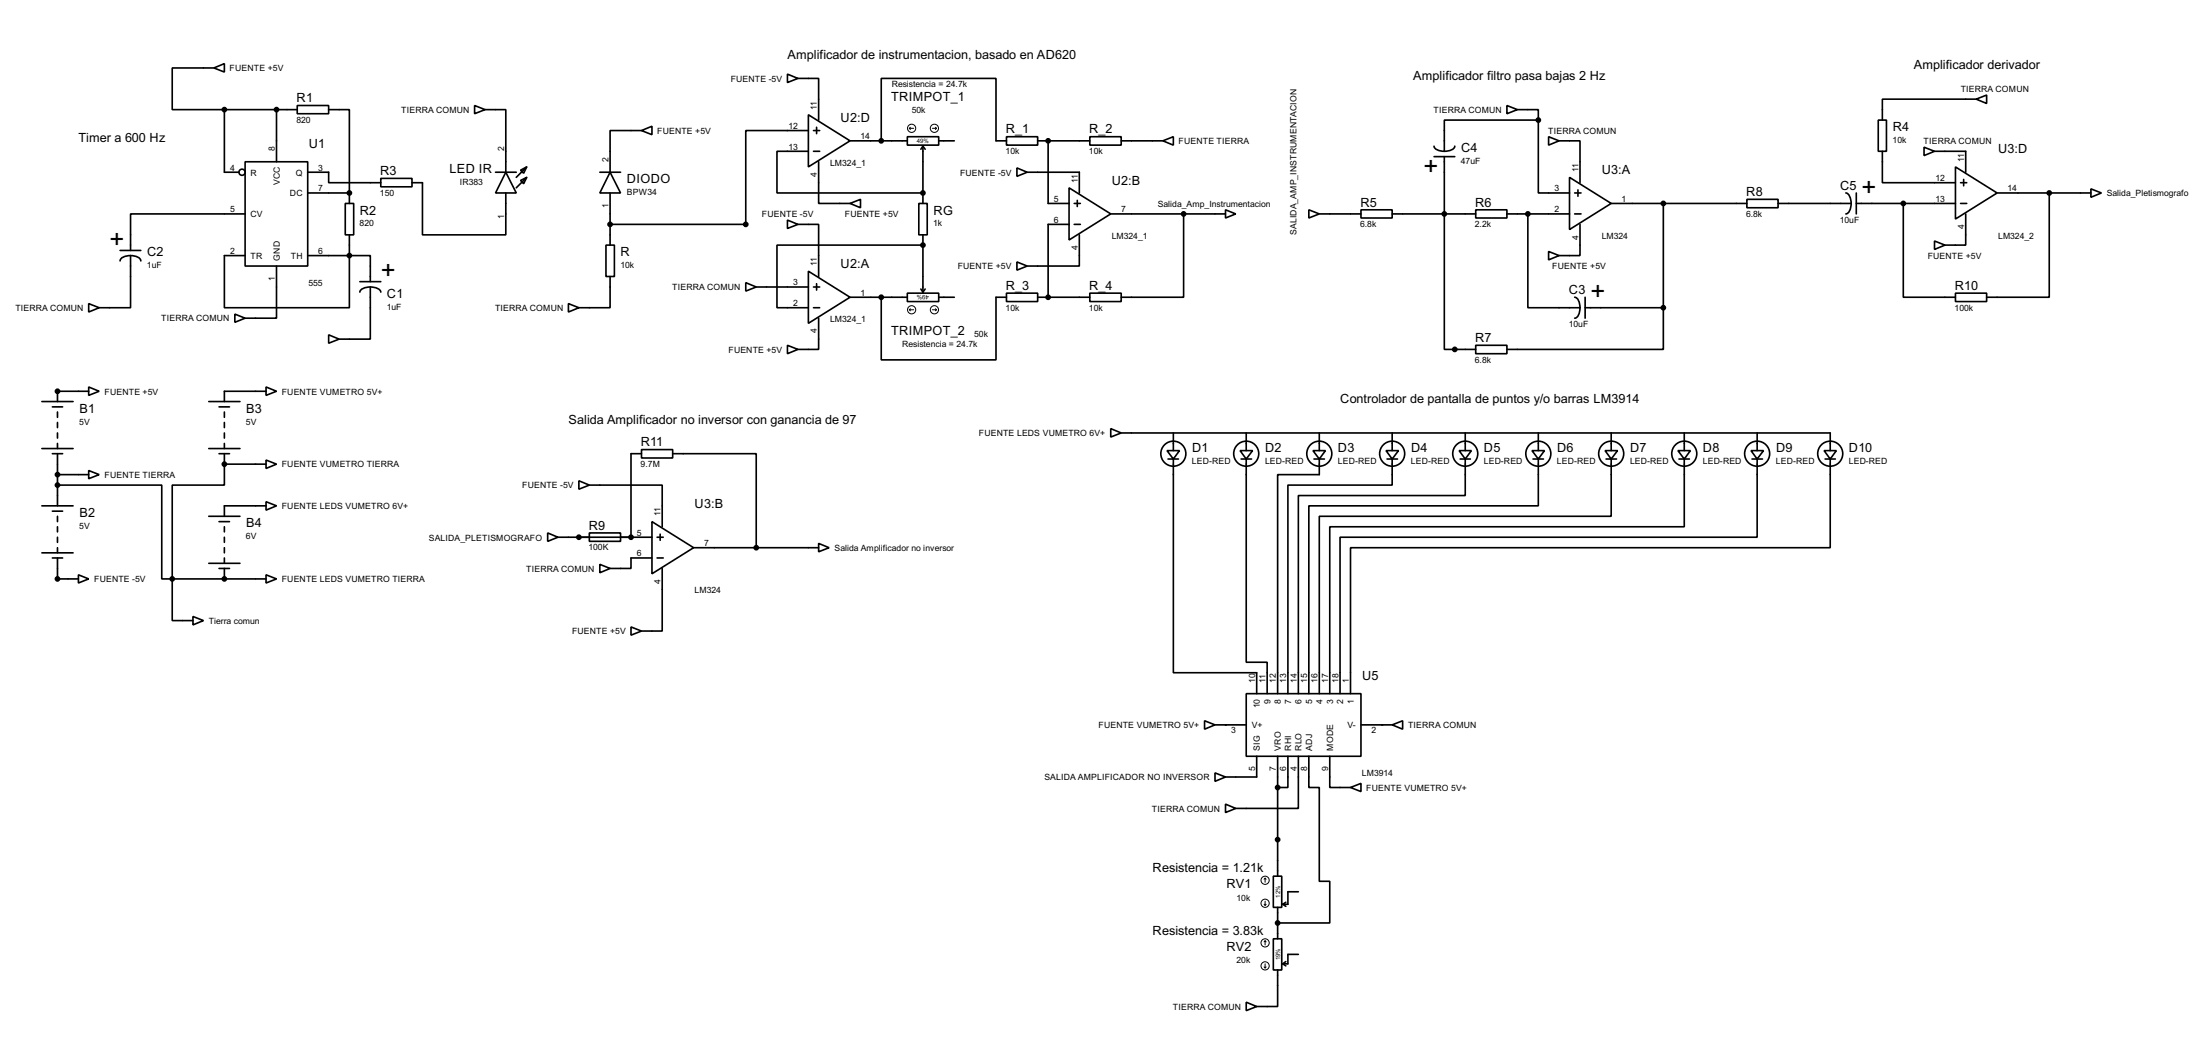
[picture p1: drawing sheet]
<svg xmlns="http://www.w3.org/2000/svg" width="536mm" height="256mm" viewBox="0 0 536 256" stroke-linecap="round" stroke-linejoin="round" font-family="sans-serif">
<g fill="none" stroke="#000" stroke-width=".4">
<path d="M52.1 16.6l2.6-1.1v2.1zM52.1 16.6h-10.1v10.1h12.7M191.8 18.1l2.6 1-2.6 1zM194.4 19.1h5v10.2M54.7 26.7h17.7M54.7 26.7v15.3h3.5M59.7 39.4h15.3v25.4h-15.3zM67.4 26.7v12.7M72.4 25.7h7.7v2h-7.7zM80.1 26.7h5v20.3M115.6 25.7l2.6 1-2.6 1zM118.2 26.7h5v15.3"/>
<path d="M156.3 31.8l2.5-1v2zM156.3 31.8h-7.7v10.2M196.9 28l10.2 6.3-10.2 6.4zM196.9 31.8h-15.2v22.9h-33.1M196.9 36.9h-7.6v10.1h35.5M198.2 36.9h1.5M198.2 31.8h1.5M198.9 31v1.6M199.4 39.4v10.2h7.7M207.1 34.3h13.9M214.7 34.3v-15.2h27.9v15.2h2.6M221 33.3h7.7v2.1h-7.7z"/>
<path d="M224.8 35.6v14M224.8 35.6l-.5 .8M224.8 35.6l.6 .8M228.7 34.3h3.8M245.2 33.3h7.6v2.1h-7.6zM252.8 34.3h12.7M255.3 34.3v15.3h5.1M265.5 33.3h7.6v2.1h-7.6zM273.1 34.3h10.2M283.3 34.3l2.5-1v2.1zM349.3 35.6a2.27 2.27 0 0 0 2.5 1.3M349.3 38.2h5.1"/>
<path d="M351.8 38.2v46.9h7.7M354.4 35.6a2.31 2.31 0 0 1-2.6 1.3M367.1 25.7l2.5 1-2.5 1zM369.6 26.7h5.1v2.6M374.7 29.3v17.7h7.6M374.7 29.3h-22.9v7.6M377.2 33.3l2.6 1-2.6 1.1zM379.8 34.3h5.1v10.2M457.5 29.3h2v7.6h-2zM458.5 36.9v7.6h17.8M468.7 35.9l2.5 1-2.5 1zM471.2 36.9h7.6v5.1"/>
<path d="M481.4 24.2l2.5-1v2zM481.4 24.2h-22.9v5.1M59.7 52.1h-27.9v8.9M75 42h5.1v2.5h12.7M75 47h10.1M84.1 49.6h2.1v7.6h-2.1zM85.1 47v2.6M85.1 57.2v5.1M92.8 43.5h7.6v2h-7.6zM100.4 44.5h2.5v12.7h20.3v-10.2M120.7 42h5.1M123.2 42l2.6 5h-5.1z"/>
<path d="M126.8 41.5l1.5-.8-.7 1.5zM126.8 44l1.5-.8-.7 1.6zM128.3 40.7l-2.5 2.5M128.3 43.2l-2.5 2.6M146.1 42h5.1M147.6 59.7h2.1v7.7h-2.1zM148.6 42l2.6 5h-5.1zM148.6 47v12.7M191.8 53.6l2.6 1.1-2.6 1zM194.4 54.7h5v12.7M207.1 49.6l2.5-1v2zM223.8 49.6h2.1v7.6h-2.1z"/>
<path d="M224.8 59.7h-35.5v15.3h7.6M224.8 57.2v14M247.7 40.9l2.5 1.1-2.5 1zM250.2 42h12.7v5M260.4 45.8l10.2 6.3-10.2 6.4zM260.4 54.7h-5.1v17.7M261.7 54.7h1.5M261.7 49.6h1.5M262.4 48.8v1.5M262.9 57.2v7.6h-12.7M270.6 52.1h27.9M288.3 52.1v20.3h-15.2"/>
<path d="M298.5 51.1l2.5 1-2.5 1zM318.8 51.1l2.6 1-2.6 1zM321.4 52.1h10.1M331.5 51.1h7.6v2h-7.6zM339.1 52.1h20.4M359.5 51.1h7.6v2h-7.6zM367.1 52.1h15.2M372.2 52.1v22.9h12.7M382.3 43.2l10.2 6.4-10.2 6.3zM383.6 47h1.5M383.6 52.1h1.5M384.4 46.3v1.5"/>
<path d="M384.9 54.7v7.6h-5.1M392.5 49.6h33M405.2 49.6v25.4M425.5 48.6h7.6v2h-7.6zM433.1 49.6h17.8M449.6 47a2.37 2.37 0 0 1 1.3 2.6M450.9 49.6v.6a2.06 2.06 0 0 1-1.3 1.9M452.2 49.6h24.1M452.2 47v5.1M463.6 49.6v22.8h12.7M471.2 58.7l2.6 1-2.6 1.1zM476.3 40.7l10.2 6.3-10.2 6.4z"/>
<path d="M477.6 49.6h1.5M477.6 44.5h1.5M478.3 43.7v1.6M478.8 52.1v7.6h-5M486.5 47h22.8M499.2 47v25.4h-15.3M509.3 46l2.6 1-2.6 1.1zM21.6 74l2.6 1-2.6 1zM29.3 61h5M31.8 62.3v12.7h-7.6M31.8 62.3h.6a1.98 1.98 0 0 1 1.9 1.3M31.8 62.3h-.6a2 2 0 0 0-1.9 1.3"/>
<path d="M57.2 76.5l2.5 1-2.5 1zM59.7 62.3h-5v12.7h30.4v-12.7M67.4 64.8v12.7h-7.7M75 62.3h10.1M85.1 62.3h5.1v6.3M87.7 68.6h5.1M90.2 69.9v12.7h-7.6M90.2 69.9h.6a2.08 2.08 0 0 1 2 1.3M90.2 69.9h-.6a2.08 2.08 0 0 0-1.9 1.3M138.5 74l2.5 1-2.5 1zM148.6 67.4v7.6h-7.6M181.7 68.9l2.5 1-2.5 1z"/>
<path d="M184.2 69.9h12.7M196.9 66.1l10.2 6.3-10.2 6.4zM198.2 75h1.5M198.2 69.9h1.5M198.9 69.1v1.6M199.4 77.5v7.6h-5M207.1 72.4h13.9M214.7 72.4v15.3h27.9v-15.3h2.6M221 71.4h7.7v2.1h-7.7zM224.3 70.4l.5 .8M225.4 70.4l-.6 .8M228.7 72.4h3.8"/>
<path d="M245.2 71.4h7.6v2.1h-7.6zM247.7 63.8l2.5 1-2.5 1zM252.8 72.4h12.7M265.5 71.4h7.6v2.1h-7.6zM377.2 61.3l2.6 1-2.6 1zM383.6 72.4a2.31 2.31 0 0 1 1.3 2.6M384.9 75l-.1 .6a2 2 0 0 1-1.2 1.9M386.1 75h19.1M386.1 72.4v5.1M405.2 75v10.1h-38.1M476.3 71.4h7.6v2.1h-7.6zM10.2 97.8h7.6"/>
<path d="M12.8 99.1h2.5M21.6 94.3l2.6 1-2.6 1zM21.6 95.3h-7.6v2.5M50.9 97.8h7.6M53.4 99.1h2.5M64.8 94.3l2.6 1-2.6 1zM64.8 95.3h-10.1v2.5M80.1 81.6l2.5 1-2.5 1zM191.8 84.1l2.6 1-2.6 1.1zM359.5 84.1h7.6v2.1h-7.6zM10.2 109.3h7.6M12.8 110.5h2.5"/>
<path d="M14 118.2h25.4v22.8h2.6M14 100.4v1.3M14 102.9v1.3M14 105.5v1.2M14 108v1.3M14 110.5v12.7M14 115.6h7.6M21.6 114.6l2.6 1-2.6 1zM50.9 109.3h7.6M53.4 110.5h2.5M54.7 113.1v5.1h-12.7v22.8M54.7 100.4v1.3"/>
<path d="M54.7 102.9v1.3M54.7 105.5v1.2M54.7 108v1.3M54.7 110.5v2.6M54.7 113.1h10.1M64.8 112.1l2.6 1-2.6 1zM141 117.1l2.6 1.1-2.6 1zM143.6 118.2h17.7v10.1M156.3 109.5h7.6v2.1h-7.6zM156.3 110.5h-2.6v20.4M163.9 110.5h20.3v22.9M270.6 104.4l2.5 1.1-2.5 1z"/>
<path d="M273.1 105.5h172.7v4.3M284.3 109.8h3l-1.5 2zM284.5 111.8h2.6M285.8 111.8v52.1h20.3v5.1M285.8 105.5v4.3M302.1 109.8h3l-1.5 2zM302.3 111.8h2.6M303.6 111.8v49.5h5.1v7.7M303.6 105.5v4.3M319.8 109.8h3.1l-1.5 2zM320.1 111.8h2.5M321.4 111.8v3.8h-10.2v53.4"/>
<path d="M321.4 105.5v4.3M337.6 109.8h3.1l-1.6 2zM337.9 111.8h2.5M339.1 111.8v6.4h-25.4v50.8M339.1 105.5v4.3M355.4 109.8h3l-1.5 2zM355.7 111.8h2.5M356.9 111.8v8.9h-40.6v48.3M356.9 105.5v4.3M373.2 109.8h3l-1.5 2zM373.4 111.8h2.6M374.7 111.8v11.4h-55.9v45.8"/>
<path d="M374.7 105.5v4.3M391 109.8h3l-1.5 2zM391.2 111.8h2.6M392.5 111.8v14h-71.1v43.2M392.5 105.5v4.3M408.7 109.8h3.1l-1.5 2zM409 111.8h2.5M410.3 111.8v16.5h-86.4v40.7M410.3 105.5v4.3M426.5 109.8h3.1l-1.6 2zM426.8 111.8h2.5M428 111.8v19.1h-101.6v38.1"/>
<path d="M428 105.5v4.3M444.3 109.8h3l-1.5 2zM444.6 111.8h2.5M445.8 111.8v21.6h-116.8v35.6M10.2 123.2h7.6M10.2 134.7h7.6M12.8 124.5h2.5M12.8 135.9h2.5M14 125.8v1.3M14 128.3v1.3M14 130.9v1.2M14 133.4v1.3"/>
<path d="M14 135.9v5.1h5.1M50.9 125.8h7.6M50.9 137.2h7.6M53.4 127.1h2.5M53.4 138.5h2.5M54.7 128.3v1.3M54.7 130.9v1.2M54.7 133.4v1.3M54.7 135.9v1.3M54.7 138.5v2.5M64.8 122.2l2.6 1-2.6 1.1zM64.8 123.2h-10.1v2.6"/>
<path d="M133.4 129.8l2.5 1.1-2.5 1zM135.9 130.9h22.9M143.6 129.8h7.6v2.1h-7.6zM146.1 137.5l2.5 1-2.5 1zM158.8 127.1l10.2 6.3-10.2 6.4zM158.8 135.9h-5.1v2.6h-5.1M160.1 130.9h1.5M160.1 135.9h1.5M160.8 130.1v1.5M161.3 138.5v15.2h-5M169 133.4h30.4M199.4 132.4l2.6 1-2.6 1z"/>
<path d="M19.1 140l2.5 1-2.5 1zM42 141v10.2h5M42 141h22.8M47 150.2l2.6 1-2.6 1zM64.8 140l2.6 1-2.6 1zM153.7 152.7l2.6 1-2.6 1zM293.4 175.6l2.6 1-2.6 1zM296 176.6h7.6M303.6 169h27.9v15.2h-27.9zM331.5 176.6h7.6M339.1 176.6l2.6-1v2zM296 188.3l2.5 1-2.5 1z"/>
<path d="M298.5 195.9l2.5 1-2.5 1zM306.1 184.2v5.1h-7.6M311.2 184.2v29.2M313.7 184.2v7.6h-2.5M316.3 184.2v12.7h-15.3M318.8 184.2v7.6h2.6v22.9h2.5v10.1h-12.7M323.9 184.2v7.6h5.1M329 191.8l2.5-1v2zM310.2 213.4h2v7.6h-2zM313.2 219.8l-.7 .5M316.3 217.2h-2.6v3.1h-1.2M310.2 228.7h2v7.6h-2z"/>
<path d="M311.2 236.3v8.9h-5.1M311.2 221v7.7M312.5 220.3l.7 .5M312.5 234.8l.7 .5M313.2 234.2l-.7 .6M316.3 232.5h-2.6v2.3h-1.2M303.6 244.1l2.5 1.1-2.5 1z"/>
<circle cx="58.9" cy="42" r=".75"/>
<circle cx="285.8" cy="110.5" r="3.1"/>
<circle cx="303.5" cy="110.5" r="3.1"/>
<circle cx="321.3" cy="110.5" r="3.1"/>
<circle cx="339.1" cy="110.5" r="3.1"/>
<circle cx="356.9" cy="110.5" r="3.1"/>
<circle cx="374.7" cy="110.5" r="3.1"/>
<circle cx="392.4" cy="110.5" r="3.1"/>
<circle cx="410.2" cy="110.5" r="3.1"/>
<circle cx="428" cy="110.5" r="3.1"/>
<circle cx="445.8" cy="110.5" r="3.1"/>
</g>
<g fill="#000">
<circle cx="255.3" cy="34.3" r=".2"/>
<circle cx="85.1" cy="47" r=".2"/>
<circle cx="224.8" cy="47" r=".2"/>
<circle cx="224.8" cy="59.7" r=".2"/>
<circle cx="255.3" cy="72.4" r=".2"/>
<circle cx="14" cy="95.3" r=".2"/>
<circle cx="54.7" cy="113.1" r=".2"/>
<circle cx="141" cy="130.9" r=".2"/>
<circle cx="153.7" cy="130.9" r=".2"/>
<circle cx="54.7" cy="141" r=".2"/>
<circle cx="298.5" cy="176.6" r=".2"/>
<circle cx="336.6" cy="176.6" r=".2"/>
<circle cx="311.2" cy="224.8" r=".2"/>
</g>
<g fill="#000" stroke="#000" stroke-width=".4">
<circle cx="54.6" cy="26.7" r=".5"/>
<circle cx="67.3" cy="26.7" r=".5"/>
<circle cx="214.6" cy="34.3" r=".5"/>
<circle cx="255.3" cy="34.3" r=".5"/>
<circle cx="374.7" cy="29.3" r=".5"/>
<circle cx="85.1" cy="47" r=".5"/>
<circle cx="148.6" cy="54.7" r=".5"/>
<circle cx="181.6" cy="54.7" r=".5"/>
<circle cx="224.8" cy="47" r=".5"/>
<circle cx="224.8" cy="59.7" r=".5"/>
<circle cx="288.3" cy="52.1" r=".5"/>
<circle cx="351.8" cy="52.1" r=".5"/>
<circle cx="372.1" cy="52.1" r=".5"/>
<circle cx="405.1" cy="49.6" r=".5"/>
<circle cx="463.6" cy="49.6" r=".5"/>
<circle cx="499.1" cy="47" r=".5"/>
<circle cx="85.1" cy="62.3" r=".5"/>
<circle cx="214.6" cy="72.4" r=".5"/>
<circle cx="255.3" cy="72.4" r=".5"/>
<circle cx="405.1" cy="75" r=".5"/>
<circle cx="14" cy="95.3" r=".5"/>
<circle cx="354.3" cy="85.1" r=".5"/>
<circle cx="14" cy="118.2" r=".5"/>
<circle cx="14" cy="115.6" r=".5"/>
<circle cx="54.6" cy="113.1" r=".5"/>
<circle cx="141" cy="130.9" r=".5"/>
<circle cx="153.7" cy="130.9" r=".5"/>
<circle cx="184.2" cy="133.4" r=".5"/>
<circle cx="14" cy="141" r=".5"/>
<circle cx="41.9" cy="141" r=".5"/>
<circle cx="54.6" cy="141" r=".5"/>
<circle cx="311.2" cy="191.8" r=".5"/>
<circle cx="311.2" cy="204.5" r=".5"/>
<circle cx="311.2" cy="224.8" r=".5"/>
</g>
<g fill="none" stroke="#000" stroke-width=".24">
<path d="M221.5 31.3h1.1M221.5 31.3l.3 .3M221.8 31l-.3 .3M227.1 31.3h1M227.9 31l.2 .3M228.1 31.3l-.2 .3M221.5 75.5l.3 .2M221.5 75.5h1.1M221.8 75.2l-.3 .3M227.1 75.5h1M227.9 75.2l.2 .3M228.1 75.5l-.2 .2"/>
<path d="M308.2 213.9l-.3 .3M308.2 213.9l.2 .3M308.2 213.9v1M308.2 219.5v1M307.9 220.3l.3 .2M307.9 235.5l.3 .3M308.2 229.2v1M308.2 234.8v1M308.2 229.2l-.3 .2M308.2 229.2l.2 .2M308.4 220.3l-.2 .2M308.4 235.5l-.2 .3"/>
<circle cx="222" cy="31.3" r="1"/>
<circle cx="227.6" cy="31.3" r="1"/>
<circle cx="222" cy="75.5" r="1"/>
<circle cx="227.6" cy="75.5" r="1"/>
<circle cx="308.1" cy="214.4" r="1"/>
<circle cx="308.1" cy="235.3" r="1"/>
<circle cx="308.1" cy="220" r="1"/>
<circle cx="308.1" cy="229.7" r="1"/>
</g>
<g font-size="7">
<text x="346.8" y="42.6">+</text>
<text x="453.4" y="47.6">+</text>
<text x="26.7" y="60.3">+</text>
<text x="92.8" y="68">+</text>
<text x="387.4" y="73">+</text>
</g>
<g font-size="3.5">
<text x="191.9" y="14.4">Amplificador de instrumentacion, basado en AD620</text>
<text x="466.2" y="16.9">Amplificador derivador</text>
<text x="344.3" y="19.4">Amplificador filtro pasa bajas 2 Hz</text>
<text x="72.3" y="24.9">R1</text>
<text x="204.8" y="29.7">U2:D</text>
<text x="217.1" y="24.6">TRIMPOT_1</text>
<text x="19.2" y="34.7">Timer a 600 Hz</text>
<text x="245" y="32.5">R_1</text>
<text x="265.3" y="32.5">R_2</text>
<text x="461.1" y="32">R4</text>
<text x="75.2" y="36">U1</text>
<text x="355.9" y="37">C4</text>
<text x="486.7" y="37.4">U3:D</text>
<text x="92.6" y="42.7">R3</text>
<text x="109.5" y="42.1">LED IR</text>
<text x="152.7" y="44.7">DIODO</text>
<text x="270.8" y="45">U2:B</text>
<text x="390.2" y="42.4">U3:A</text>
<text x="425.4" y="47.8">R8</text>
<text x="448.2" y="46.2">C5</text>
<text x="87.7" y="52.2">R2</text>
<text x="227.4" y="52.2">RG</text>
<text x="331.4" y="50.3">R5</text>
<text x="359.3" y="50.3">R6</text>
<text x="35.9" y="62.4">C2</text>
<text x="151.2" y="62.4">R</text>
<text x="204.8" y="65.3">U2:A</text>
<text x="245" y="70.6">R_3</text>
<text x="265.3" y="70.6">R_4</text>
<text x="382.2" y="71.6">C3</text>
<text x="476.2" y="70.6">R10</text>
<text x="94.3" y="72.6">C1</text>
<text x="217.1" y="81.6">TRIMPOT_2</text>
<text x="359.3" y="83.3">R7</text>
<text x="19.4" y="100.5">B1</text>
<text x="60" y="100.5">B3</text>
<text x="326.5" y="98.2">Controlador de pantalla de puntos y/o barras LM3914</text>
<text x="138.5" y="103.3">Salida Amplificador no inversor con ganancia de 97</text>
<text x="156.1" y="108.7">R11</text>
<text x="290.4" y="110.2">D1</text>
<text x="308.2" y="110.2">D2</text>
<text x="325.9" y="110.2">D3</text>
<text x="343.7" y="110.2">D4</text>
<text x="361.5" y="110.2">D5</text>
<text x="379.3" y="110.2">D6</text>
<text x="397.1" y="110.2">D7</text>
<text x="414.8" y="110.2">D8</text>
<text x="432.6" y="110.2">D9</text>
<text x="450.4" y="110.2">D10</text>
<text x="19.4" y="125.9">B2</text>
<text x="169.2" y="123.7">U3:B</text>
<text x="60" y="128.5">B4</text>
<text x="143.4" y="129">R9</text>
<text x="331.8" y="165.6">U5</text>
<text x="280.8" y="212.5">Resistencia = 1.21k</text>
<text x="298.8" y="216.4">RV1</text>
<text x="280.8" y="227.7">Resistencia = 3.83k</text>
<text x="298.8" y="231.7">RV2</text>
</g>
<g font-size="2.4">
<text x="55.9" y="17.3">FUENTE +5V</text>
<text x="178" y="19.9">FUENTE -5V</text>
<text x="217.2" y="21.1">Resistencia = 24.7k</text>
<text x="477.6" y="22.4">TIERRA COMUN</text>
<text x="72.2" y="29.9">820</text>
<text x="97.7" y="27.5">TIERRA COMUN</text>
<text x="199" y="26.7" transform="rotate(-90 199 26.7)">11</text>
<text x="222.1" y="27.5">50k</text>
<text x="349.2" y="27.5">TIERRA COMUN</text>
<text x="160.1" y="32.6">FUENTE +5V</text>
<text x="192.1" y="31.4">12</text>
<text x="209.6" y="33.9">14</text>
<text x="287.1" y="35.1">FUENTE TIERRA</text>
<text x="377.1" y="32.6">TIERRA COMUN</text>
<text x="461" y="34.9">10k</text>
<text x="468.5" y="35.1">TIERRA COMUN</text>
<text x="56.1" y="41.6">4</text>
<text x="67" y="36.8" transform="rotate(-90 67 36.8)">8</text>
<text x="77.5" y="41.6">3</text>
<text x="122.8" y="36.8" transform="rotate(-90 122.8 36.8)">2</text>
<text x="148.2" y="39.4" transform="rotate(-90 148.2 39.4)">2</text>
<text x="192.1" y="36.4">13</text>
<text x="202.2" y="40.3">LM324_1</text>
<text x="245" y="37.5">10k</text>
<text x="265.3" y="37.5">10k</text>
<text x="355.9" y="39.9">47uF</text>
<text x="384.5" y="42" transform="rotate(-90 384.5 42)">11</text>
<text x="478.4" y="39.4" transform="rotate(-90 478.4 39.4)">11</text>
<text x="61" y="42.7">R</text>
<text x="68.2" y="45.2" transform="rotate(-90 68.2 45.2)">VCC</text>
<text x="70.6" y="47.8">DC</text>
<text x="72" y="42.7">Q</text>
<text x="77.5" y="46.6">7</text>
<text x="92.6" y="47.7">150</text>
<text x="112" y="45">IR383</text>
<text x="152.7" y="47.6">BPW34</text>
<text x="199" y="43.1" transform="rotate(-90 199 43.1)">4</text>
<text x="233.8" y="42.7">FUENTE -5V</text>
<text x="262.5" y="44.5" transform="rotate(-90 262.5 44.5)">11</text>
<text x="378.6" y="46.6">3</text>
<text x="471.5" y="44.1">12</text>
<text x="489" y="46.6">14</text>
<text x="513.1" y="47.8">Salida_Pletismografo</text>
<text x="56.1" y="51.7">5</text>
<text x="61" y="52.9">CV</text>
<text x="122.8" y="53.3" transform="rotate(-90 122.8 53.3)">1</text>
<text x="148.2" y="50.7" transform="rotate(-90 148.2 50.7)">1</text>
<text x="185.6" y="52.9">FUENTE -5V</text>
<text x="205.8" y="52.9">FUENTE +5V</text>
<text x="256.7" y="49.2">5</text>
<text x="273.1" y="51.7">7</text>
<text x="282" y="50.4">Salida_Amp_Instrumentacion</text>
<text x="378.6" y="51.7">2</text>
<text x="395" y="49.2">1</text>
<text x="425.3" y="52.8">6.8k</text>
<text x="471.5" y="49.2">13</text>
<text x="87.6" y="55.1">820</text>
<text x="227.3" y="55.1">1k</text>
<text x="256.7" y="54.3">6</text>
<text x="270.8" y="58.1">LM324_1</text>
<text x="315.8" y="57.3" transform="rotate(-90 315.8 57.3)">SALIDA_AMP_INSTRUMENTACION</text>
<text x="331.3" y="55.3">6.8k</text>
<text x="359.3" y="55.3">2.2k</text>
<text x="384.5" y="58.4" transform="rotate(-90 384.5 58.4)">4</text>
<text x="390.1" y="58.1">LM324</text>
<text x="448.2" y="54.3">10uF</text>
<text x="478.4" y="55.8" transform="rotate(-90 478.4 55.8)">4</text>
<text x="486.7" y="58.1">LM324_2</text>
<text x="35.8" y="65.4">1uF</text>
<text x="56.1" y="61.9">2</text>
<text x="61" y="63.1">TR</text>
<text x="68.2" y="63.5" transform="rotate(-90 68.2 63.5)">GND</text>
<text x="70.8" y="63.1">TH</text>
<text x="77.5" y="61.9">6</text>
<text x="151.1" y="65.4">10k</text>
<text x="199" y="64.8" transform="rotate(-90 199 64.8)">11</text>
<text x="233.3" y="65.6">FUENTE +5V</text>
<text x="262.5" y="60.8" transform="rotate(-90 262.5 60.8)">4</text>
<text x="378.1" y="65.6">FUENTE +5V</text>
<text x="469.5" y="63.1">FUENTE +5V</text>
<text x="66.9" y="68.5" transform="rotate(-90 66.9 68.5)">1</text>
<text x="75.2" y="69.5">555</text>
<text x="163.7" y="70.7">TIERRA COMUN</text>
<text x="193.2" y="69.5">3</text>
<text x="209.6" y="72">1</text>
<text x="3.7" y="75.8">TIERRA COMUN</text>
<text x="94.2" y="75.5">1uF</text>
<text x="120.6" y="75.8">TIERRA COMUN</text>
<text x="193.2" y="74.6">2</text>
<text x="245" y="75.6">10k</text>
<text x="265.3" y="75.6">10k</text>
<text x="476.1" y="75.6">100k</text>
<text x="39.3" y="78.3">TIERRA COMUN</text>
<text x="199" y="81.2" transform="rotate(-90 199 81.2)">4</text>
<text x="202.2" y="78.5">LM324_1</text>
<text x="237.3" y="82">50k</text>
<text x="382.1" y="79.7">10uF</text>
<text x="177.4" y="85.9">FUENTE +5V</text>
<text x="219.8" y="84.6">Resistencia = 24.7k</text>
<text x="359.3" y="88.4">6.8k</text>
<text x="25.5" y="96.1">FUENTE +5V</text>
<text x="68.6" y="96.1">FUENTE VUMETRO 5V+</text>
<text x="19.3" y="103.5">5V</text>
<text x="59.9" y="103.5">5V</text>
<text x="238.4" y="106.3">FUENTE LEDS VUMETRO 6V+</text>
<text x="68.6" y="113.9">FUENTE VUMETRO TIERRA</text>
<text x="156.1" y="113.8">9.7M</text>
<text x="290.3" y="113.1">LED-RED</text>
<text x="308.1" y="113.1">LED-RED</text>
<text x="325.9" y="113.1">LED-RED</text>
<text x="343.7" y="113.1">LED-RED</text>
<text x="361.4" y="113.1">LED-RED</text>
<text x="379.2" y="113.1">LED-RED</text>
<text x="397" y="113.1">LED-RED</text>
<text x="414.8" y="113.1">LED-RED</text>
<text x="432.6" y="113.1">LED-RED</text>
<text x="450.3" y="113.1">LED-RED</text>
<text x="25.5" y="116.4">FUENTE TIERRA</text>
<text x="127.2" y="119">FUENTE -5V</text>
<text x="68.6" y="124">FUENTE LEDS VUMETRO 6V+</text>
<text x="160.9" y="125.8" transform="rotate(-90 160.9 125.8)">11</text>
<text x="19.3" y="128.9">5V</text>
<text x="59.9" y="131.4">6V</text>
<text x="104.4" y="131.7">SALIDA_PLETISMOGRAFO</text>
<text x="155.1" y="130.5">5</text>
<text x="143.4" y="134.1">100K</text>
<text x="155.1" y="135.5">6</text>
<text x="171.5" y="133">7</text>
<text x="203.3" y="134.2">Salida Amplificador no inversor</text>
<text x="22.9" y="141.8">FUENTE -5V</text>
<text x="68.6" y="141.8">FUENTE LEDS VUMETRO TIERRA</text>
<text x="128.2" y="139.3">TIERRA COMUN</text>
<text x="160.9" y="142.2" transform="rotate(-90 160.9 142.2)">4</text>
<text x="169.2" y="144.5">LM324</text>
<text x="50.9" y="152">Tierra comun</text>
<text x="139.3" y="154.5">FUENTE +5V</text>
<text x="305.7" y="166.4" transform="rotate(-90 305.7 166.4)">10</text>
<text x="308.3" y="166.4" transform="rotate(-90 308.3 166.4)">11</text>
<text x="310.8" y="166.4" transform="rotate(-90 310.8 166.4)">12</text>
<text x="313.3" y="166.4" transform="rotate(-90 313.3 166.4)">13</text>
<text x="315.9" y="166.4" transform="rotate(-90 315.9 166.4)">14</text>
<text x="318.4" y="166.4" transform="rotate(-90 318.4 166.4)">15</text>
<text x="321" y="166.4" transform="rotate(-90 321 166.4)">16</text>
<text x="323.5" y="166.4" transform="rotate(-90 323.5 166.4)">17</text>
<text x="326" y="166.4" transform="rotate(-90 326 166.4)">18</text>
<text x="328.6" y="166.4" transform="rotate(-90 328.6 166.4)">1</text>
<text x="306.9" y="172.5" transform="rotate(-90 306.9 172.5)">10</text>
<text x="309.5" y="171.4" transform="rotate(-90 309.5 171.4)">9</text>
<text x="312" y="171.4" transform="rotate(-90 312 171.4)">8</text>
<text x="314.5" y="171.4" transform="rotate(-90 314.5 171.4)">7</text>
<text x="317.1" y="171.4" transform="rotate(-90 317.1 171.4)">6</text>
<text x="319.6" y="171.3" transform="rotate(-90 319.6 171.3)">5</text>
<text x="322.2" y="171.4" transform="rotate(-90 322.2 171.4)">4</text>
<text x="324.7" y="171.4" transform="rotate(-90 324.7 171.4)">3</text>
<text x="327.2" y="171.4" transform="rotate(-90 327.2 171.4)">2</text>
<text x="329.8" y="171.4" transform="rotate(-90 329.8 171.4)">1</text>
<text x="267.6" y="177.4">FUENTE VUMETRO 5V+</text>
<text x="299.9" y="178.6">3</text>
<text x="304.9" y="177.4">V+</text>
<text x="328.2" y="177.4">V-</text>
<text x="334.1" y="178.6">2</text>
<text x="343" y="177.4">TIERRA COMUN</text>
<text x="306.9" y="182.9" transform="rotate(-90 306.9 182.9)">SIG</text>
<text x="312" y="182.9" transform="rotate(-90 312 182.9)">VRO</text>
<text x="314.5" y="182.9" transform="rotate(-90 314.5 182.9)">RHI</text>
<text x="317.1" y="182.9" transform="rotate(-90 317.1 182.9)">RLO</text>
<text x="319.6" y="182.9" transform="rotate(-90 319.6 182.9)">ADJ</text>
<text x="324.7" y="182.9" transform="rotate(-90 324.7 182.9)">MODE</text>
<text x="254.4" y="190.1">SALIDA AMPLIFICADOR NO INVERSOR</text>
<text x="305.7" y="187.9" transform="rotate(-90 305.7 187.9)">5</text>
<text x="310.8" y="187.8" transform="rotate(-90 310.8 187.8)">7</text>
<text x="313.3" y="187.9" transform="rotate(-90 313.3 187.9)">6</text>
<text x="315.9" y="187.8" transform="rotate(-90 315.9 187.8)">4</text>
<text x="318.4" y="187.9" transform="rotate(-90 318.4 187.9)">8</text>
<text x="323.5" y="187.8" transform="rotate(-90 323.5 187.8)">9</text>
<text x="331.7" y="188.9">LM3914</text>
<text x="280.6" y="197.7">TIERRA COMUN</text>
<text x="332.8" y="192.6">FUENTE VUMETRO 5V+</text>
<text x="301.2" y="219.4">10k</text>
<text x="301.2" y="234.7">20k</text>
<text x="285.7" y="246">TIERRA COMUN</text>
</g>
<g font-size="1.7">
<text x="223.4" y="34.9">49%</text>
<text x="226.3" y="71.8" transform="rotate(-180 226.3 71.8)">49%</text>
<text x="311.8" y="218.6" transform="rotate(-90 311.8 218.6)">12%</text>
<text x="311.8" y="233.9" transform="rotate(-90 311.8 233.9)">19%</text>
</g>
</svg>
